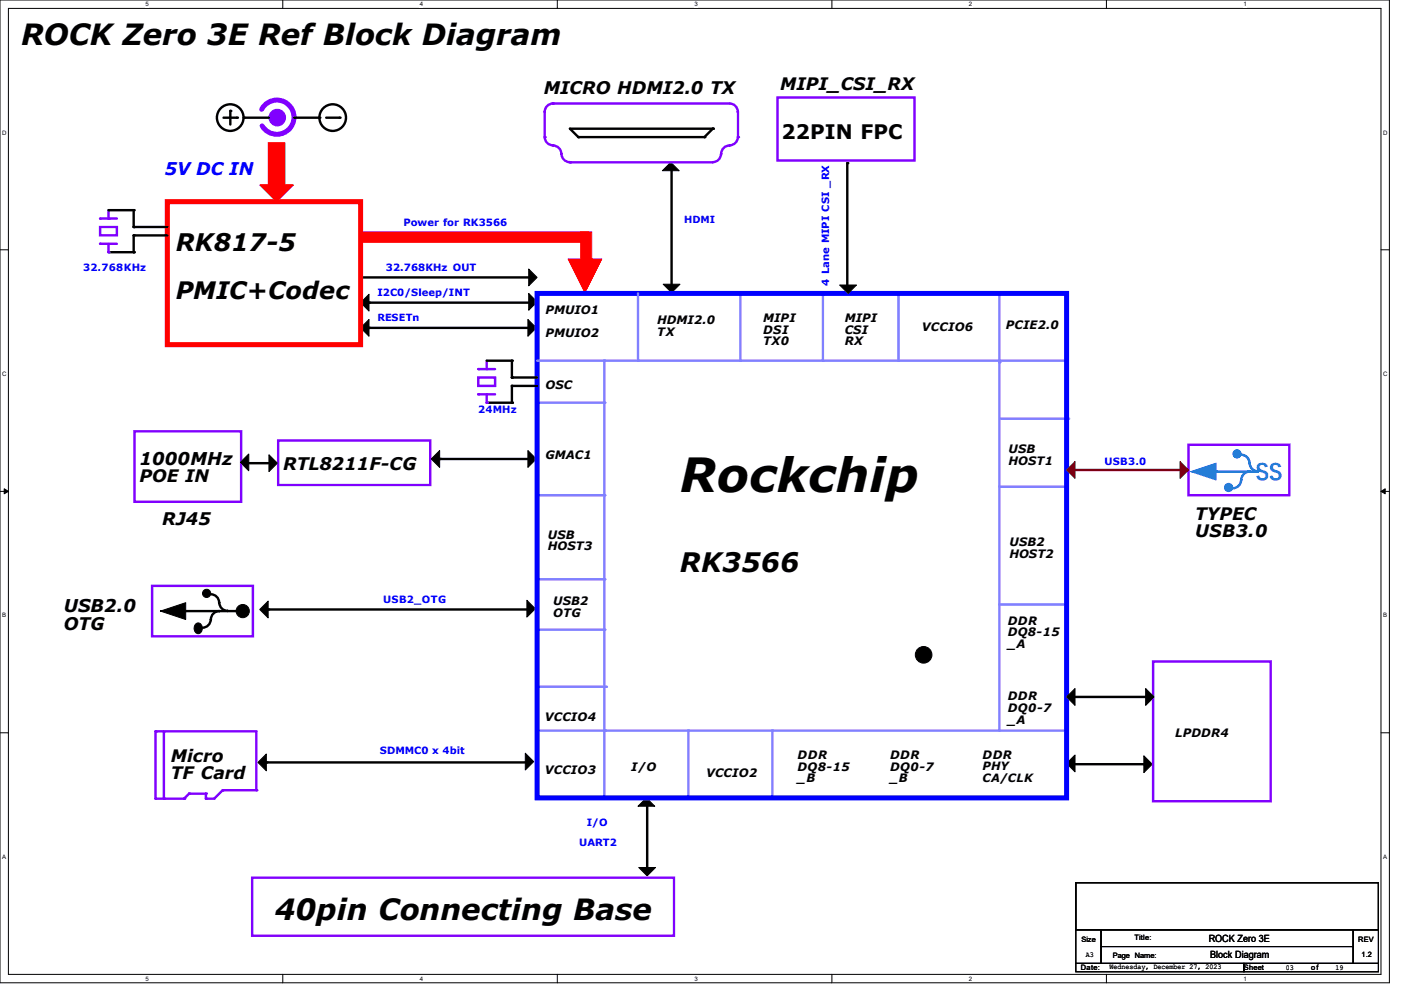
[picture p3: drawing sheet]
<svg xmlns="http://www.w3.org/2000/svg" width="297mm" height="210mm" viewBox="0 0 297 210" stroke-linecap="round" stroke-linejoin="round" font-family="sans-serif">
<path d="M0 0h293.9v207.9h-293.9zM1.8 1.8h290.3v204.3h-290.3z" fill="none" stroke="#000" stroke-width=".21"/>
<g fill="#fff">
<path d="M30.8 .2h.7v1.4h-.7z"/>
<path d="M30.8 206.2h.7v1.4h-.7z"/>
</g>
<path d="M59.8 0v1.8M59.8 206.1v1.8" fill="none" stroke="#000" stroke-width=".21"/>
<g fill="#fff">
<path d="M88.8 .2h.7v1.4h-.7z"/>
<path d="M88.8 206.2h.7v1.4h-.7z"/>
</g>
<path d="M117.9 0v1.8M117.9 206.1v1.8" fill="none" stroke="#000" stroke-width=".21"/>
<g fill="#fff">
<path d="M146.9 .2h.7v1.4h-.7z"/>
<path d="M146.9 206.2h.7v1.4h-.7z"/>
</g>
<path d="M176 0v1.8M176 206.1v1.8" fill="none" stroke="#000" stroke-width=".21"/>
<g fill="#fff">
<path d="M205 .2h.7v1.4h-.7z"/>
<path d="M205 206.2h.7v1.4h-.7z"/>
</g>
<path d="M234.1 0v1.8M234.1 206.1v1.8" fill="none" stroke="#000" stroke-width=".21"/>
<g fill="#fff">
<path d="M263.1 .2h.6v1.4h-.6z"/>
<path d="M263.1 206.2h.6v1.4h-.6z"/>
<path d="M.5 27.3h.9v1.4h-.9z"/>
<path d="M292.6 27.3h.9v1.4h-.9z"/>
<path d="M.5 78.4h.9v1.4h-.9z"/>
<path d="M292.6 78.4h.9v1.4h-.9z"/>
</g>
<path d="M0 52.8h1.8M292.1 52.8h1.8" fill="none" stroke="#000" stroke-width=".21"/>
<g fill="#fff">
<path d="M.5 129.5h.8v1.4h-.8z"/>
<path d="M292.6 129.5h.8v1.4h-.8z"/>
</g>
<path d="M0 103.9h1.8M292.1 103.9h1.8" fill="none" stroke="#000" stroke-width=".21"/>
<path d="M.9 103.4l.9 .5-.9 .5zM292.1 103.9l.9-.5v1z" fill="#000" stroke="#000" stroke-width=".21"/>
<g fill="#fff">
<path d="M.5 180.5h.8v1.4h-.8z"/>
<path d="M292.6 180.5h.8v1.4h-.8z"/>
</g>
<path d="M0 155h1.8M292.1 155h1.8" fill="none" stroke="#000" stroke-width=".21"/>
<g fill="#0080ff" stroke="#0080ff" stroke-width=".21">
<circle cx="261.7" cy="96" r=".87"/>
<circle cx="259.9" cy="103.1" r=".87"/>
</g>
<path d="M257.3 99.7h8.8M262.6 96.2a1.76 1.76 0 0 1 1.7 1.8M264.4 98a1.76 1.76 0 0 0 1.8 1.7h-.1M264.4 99.7a1.76 1.76 0 0 0-1.8 1.8M262.6 101.5a1.76 1.76 0 0 1-1.8 1.8" fill="none" stroke="#0080ff" stroke-width=".51"/>
<circle cx="257.3" cy="99.7" r=".25" fill="#0080ff"/>
<path d="M251.9 99.7l5.4-1.7v3.5l-5.4-1.8h1.8z" fill-rule="evenodd" fill="#0080ff" stroke="#0080ff" stroke-width=".21"/>
<path d="M179.2 34.5v26.7M76.3 58.7h35.5M78.1 64h33.7M78.1 69.3h34.6M35.7 129.2h14.3M44.6 131a1.76 1.76 0 0 1-1.8 1.8M44.6 125.7a1.76 1.76 0 0 1 1.8 1.8M46.4 127.5a1.76 1.76 0 0 0 1.8 1.7M46.4 129.2a1.76 1.76 0 0 0-1.8 1.8M56.7 128.9h55.1M226 161.6h16" fill="none" stroke="#000" stroke-width=".51"/>
<g fill="#000">
<circle cx="179.2" cy="34.5" r=".25"/>
<circle cx="76.3" cy="58.7" r=".25"/>
<circle cx="78.1" cy="64" r=".25"/>
<circle cx="78.1" cy="69.3" r=".25"/>
<circle cx="35.7" cy="129.2" r=".25"/>
<circle cx="56.7" cy="128.9" r=".25"/>
<circle cx="242" cy="161.6" r=".25"/>
</g>
<g fill="#000" stroke="#000" stroke-width=".21">
<path d="M111.8 56.9l1.8 1.8-1.8 1.8z" fill-rule="evenodd"/>
<path d="M78.1 62.2v3.6l-1.8-1.8z" fill-rule="evenodd"/>
<path d="M76.3 69.3l1.8-1.7v3.5z" fill-rule="evenodd"/>
<path d="M111.7 67.6l1.8 1.7-1.8 1.8z" fill-rule="evenodd"/>
<path d="M111.8 62.1l1.8 1.7-1.8 1.8z" fill-rule="evenodd"/>
<path d="M34 129.2l5.3-1.7v3.5l-5.3-1.8h1.7z" fill-rule="evenodd"/>
<path d="M41.3 132.1a.86 .86 0 0 1 1.1-.2 .86 .86 0 0 1 .4 1 .9 .9 0 0 1-.9 1.1 .9 .9 0 0 1-.8-1.1z" fill-rule="evenodd"/>
<path d="M54.9 128.9l1.8-1.8v3.6z" fill-rule="evenodd"/>
<path d="M111.5 127l1.7 1.7-1.7 1.8z" fill-rule="evenodd"/>
<path d="M135 170.5l1.7-1.8 1.8 1.8z" fill-rule="evenodd"/>
<path d="M225.6 161.5l1.8-1.8v3.5z" fill-rule="evenodd"/>
<path d="M242 159.9l1.8 1.7-1.8 1.8z" fill-rule="evenodd"/>
<path d="M135.1 183.5h3.6l-1.8 1.8z" fill-rule="evenodd"/>
<circle cx="43.7" cy="125.5" r=".87"/>
<circle cx="51.4" cy="129.2" r="1.4"/>
</g>
<path d="M122.9 49.1h2.3v6.2h-2.3z" fill-rule="evenodd" fill="#f00" stroke="#f00" stroke-width=".21"/>
<path d="M164.5 20.6h29v13.4h-29zM32.2 123.9h21.3v10.7h-21.3z" fill="none" stroke="#8000ff" stroke-width=".51"/>
<path d="M211.4 62.4v14.2" fill="none" stroke="#8080ff" stroke-width=".51"/>
<circle cx="211.4" cy="76.6" r=".25" fill="#8080ff"/>
<path d="M211.8 88.6h14.2" fill="none" stroke="#8080ff" stroke-width=".51"/>
<circle cx="226" cy="88.6" r=".25" fill="#8080ff"/>
<path d="M47.1 167.1h7.1M53.3 185.6h89.3v12.3h-89.3z" fill="none" stroke="#8000ff" stroke-width=".51"/>
<path d="M136.9 170.1v14.8" fill="none" stroke="#000" stroke-width=".51"/>
<circle cx="136.9" cy="170.1" r=".25" fill="#000"/>
<path d="M140.3 60.1h3.5l-1.7 1.8z" fill-rule="evenodd" fill="#000" stroke="#000" stroke-width=".21"/>
<circle cx="47.1" cy="167.1" r=".25" fill="#8000ff"/>
<path d="M47.1 167.1l-1.8 1.8" fill="none" stroke="#8000ff" stroke-width=".51"/>
<circle cx="47.1" cy="167.1" r=".25" fill="#8000ff"/>
<path d="M43.6 168.9h1.7" fill="none" stroke="#8000ff" stroke-width=".51"/>
<circle cx="43.6" cy="168.9" r=".25" fill="#8000ff"/>
<path d="M43.6 167.9v1" fill="none" stroke="#8000ff" stroke-width=".51"/>
<circle cx="43.6" cy="167.9" r=".25" fill="#8000ff"/>
<path d="M40 167.9h3.6" fill="none" stroke="#8000ff" stroke-width=".51"/>
<circle cx="40" cy="167.9" r=".25" fill="#8000ff"/>
<path d="M40 167.9l-1.1 1" fill="none" stroke="#8000ff" stroke-width=".51"/>
<circle cx="38.9" cy="168.9" r=".25" fill="#8000ff"/>
<path d="M32.9 168.9h6" fill="none" stroke="#8000ff" stroke-width=".51"/>
<circle cx="38.9" cy="168.9" r=".25" fill="#8000ff"/>
<path d="M32.9 154.7v14.2" fill="none" stroke="#8000ff" stroke-width=".51"/>
<circle cx="32.9" cy="168.9" r=".25" fill="#8000ff"/>
<path d="M54.2 154.7v12.4" fill="none" stroke="#8000ff" stroke-width=".51"/>
<circle cx="54.2" cy="167.1" r=".25" fill="#8000ff"/>
<path d="M32.9 154.7h21.3" fill="none" stroke="#8000ff" stroke-width=".51"/>
<circle cx="32.9" cy="154.7" r=".25" fill="#8000ff"/>
<path d="M34.7 154.7v14.2" fill="none" stroke="#8000ff" stroke-width=".51"/>
<circle cx="34.7" cy="168.9" r=".25" fill="#8000ff"/>
<g fill="none" stroke="#000" stroke-width=".51">
<path d="M47.3 24.9h2.8M48.7 23.5v2.8M51.6 24.9h5.3M62.2 24.9h5.4M69 24.9h2.8M35.4 49.8h-7.1v3.5h-5.4M56.3 161.2h55.2"/>
<circle cx="48.7" cy="24.9" r="2.82"/>
<circle cx="70.4" cy="24.9" r="2.82"/>
</g>
<g fill="#000">
<circle cx="48.7" cy="23.5" r=".25"/>
<circle cx="50.1" cy="24.9" r=".25"/>
<circle cx="51.6" cy="24.9" r=".25"/>
<circle cx="67.6" cy="24.9" r=".25"/>
<circle cx="71.8" cy="24.9" r=".25"/>
<circle cx="28.3" cy="53.3" r=".25"/>
<circle cx="28.3" cy="49.8" r=".25"/>
<circle cx="56.3" cy="161.2" r=".25"/>
</g>
<g fill="#000" stroke="#000" stroke-width=".21">
<path d="M56.3 159.5v3.5l-1.7-1.8z" fill-rule="evenodd"/>
<path d="M111.1 159.3l1.8 1.8-1.8 1.8z" fill-rule="evenodd"/>
</g>
<circle cx="58.7" cy="24.9" r="1.76" fill="#8000ff" stroke="#8000ff" stroke-width=".21"/>
<path d="M55.4 23.1a3.6 3.6 0 0 1 5.4-1.2 3.6 3.6 0 0 1 .2 5.6 3.6 3.6 0 0 1-5.5-.9" fill="none" stroke="#8000ff" stroke-width="1.1"/>
<path d="M35.4 42.7h40.9v30.2h-40.9z" fill="none" stroke="#f00" stroke-width="1.1"/>
<g fill="#f00" stroke="#f00" stroke-width=".21">
<path d="M76.5 49.1h48v2.1h-48z" fill-rule="evenodd"/>
<path d="M54.9 39.1h7.2l-3.6 3.6z" fill-rule="evenodd"/>
<path d="M56.7 30.2h3.6v8.9h-3.6z" fill-rule="evenodd"/>
</g>
<path d="M21.2 48h3.5v1.8h-3.5zM21.2 46.2h3.5" fill="none" stroke="#8000ff" stroke-width=".51"/>
<circle cx="21.2" cy="46.2" r=".25" fill="#8000ff"/>
<path d="M22.9 44.4v1.8" fill="none" stroke="#8000ff" stroke-width=".51"/>
<circle cx="22.9" cy="46.2" r=".25" fill="#8000ff"/>
<path d="M21.2 51.6h3.5" fill="none" stroke="#8000ff" stroke-width=".51"/>
<circle cx="21.2" cy="51.6" r=".25" fill="#8000ff"/>
<path d="M22.9 51.6v1.7" fill="none" stroke="#8000ff" stroke-width=".51"/>
<circle cx="22.9" cy="53.3" r=".25" fill="#8000ff"/>
<path d="M142.1 35.4v26.7M22.9 44.4h5.4v3.6h7.1" fill="none" stroke="#000" stroke-width=".51"/>
<g fill="#000">
<circle cx="142.1" cy="35.4" r=".25"/>
<circle cx="28.3" cy="48" r=".25"/>
<circle cx="28.3" cy="44.5" r=".25"/>
</g>
<path d="M58.8 93.2h32.2v9.4h-32.2zM243.9 139.9h24.9v29.6h-24.9z" fill="none" stroke="#8000ff" stroke-width=".51"/>
<g fill="#000" stroke="#000" stroke-width=".21">
<path d="M140.1 36.1l1.8-1.8 1.8 1.8z" fill-rule="evenodd"/>
<path d="M91.2 97.1l1.8-1.8v3.5z" fill-rule="evenodd"/>
<path d="M242.4 145.6l1.7 1.8-1.7 1.8z" fill-rule="evenodd"/>
</g>
<path d="M156.6 62.1v14.2" fill="none" stroke="#8080ff" stroke-width=".51"/>
<circle cx="156.6" cy="76.3" r=".25" fill="#8080ff"/>
<path d="M174.1 62.1v14.2" fill="none" stroke="#8080ff" stroke-width=".51"/>
<circle cx="174.1" cy="76.3" r=".25" fill="#8080ff"/>
<path d="M190.1 62.1v14.2" fill="none" stroke="#8080ff" stroke-width=".51"/>
<circle cx="190.1" cy="76.3" r=".25" fill="#8080ff"/>
<path d="M211.4 76.3h14.2" fill="none" stroke="#8080ff" stroke-width=".51"/>
<circle cx="225.6" cy="76.3" r=".25" fill="#8080ff"/>
<path d="M211.4 103h14.2" fill="none" stroke="#8080ff" stroke-width=".51"/>
<circle cx="225.6" cy="103" r=".25" fill="#8080ff"/>
<path d="M211.4 127.8h14.2" fill="none" stroke="#8080ff" stroke-width=".51"/>
<circle cx="225.6" cy="127.8" r=".25" fill="#8080ff"/>
<path d="M211.4 154.5h14.2" fill="none" stroke="#8080ff" stroke-width=".51"/>
<circle cx="225.6" cy="154.5" r=".25" fill="#8080ff"/>
<path d="M113.6 85.2h14.2" fill="none" stroke="#8080ff" stroke-width=".51"/>
<circle cx="127.8" cy="85.2" r=".25" fill="#8080ff"/>
<path d="M113.6 104.7h14.2" fill="none" stroke="#8080ff" stroke-width=".51"/>
<circle cx="127.8" cy="104.7" r=".25" fill="#8080ff"/>
<path d="M113.6 122.5h14.2" fill="none" stroke="#8080ff" stroke-width=".51"/>
<circle cx="127.8" cy="122.5" r=".25" fill="#8080ff"/>
<path d="M113.6 133.2h14.2" fill="none" stroke="#8080ff" stroke-width=".51"/>
<circle cx="127.8" cy="133.2" r=".25" fill="#8080ff"/>
<path d="M114 145.2h14.2" fill="none" stroke="#8080ff" stroke-width=".51"/>
<circle cx="128.2" cy="145.2" r=".25" fill="#8080ff"/>
<path d="M113.8 154.5h14.2" fill="none" stroke="#8080ff" stroke-width=".51"/>
<circle cx="128" cy="154.5" r=".25" fill="#8080ff"/>
<path d="M127.8 154.5v14.2" fill="none" stroke="#8080ff" stroke-width=".51"/>
<circle cx="127.8" cy="154.5" r=".25" fill="#8080ff"/>
<path d="M145.6 154.5v14.2" fill="none" stroke="#8080ff" stroke-width=".51"/>
<circle cx="145.6" cy="154.5" r=".25" fill="#8080ff"/>
<path d="M163.4 154.5v14.2" fill="none" stroke="#8080ff" stroke-width=".51"/>
<circle cx="163.4" cy="154.5" r=".25" fill="#8080ff"/>
<path d="M117 21.9a1.76 1.76 0 0 0-1.8 1.8v5.3" fill="none" stroke="#8000ff" stroke-width=".51"/>
<circle cx="115.2" cy="29" r=".25" fill="#8000ff"/>
<path d="M117 21.9h37.3" fill="none" stroke="#8000ff" stroke-width=".51"/>
<circle cx="117" cy="21.9" r=".25" fill="#8000ff"/>
<path d="M115.2 29a1.76 1.76 0 0 0 1.8 1.7M117 30.8a1.76 1.76 0 0 1 1.7 1.8M118.8 32.6a1.76 1.76 0 0 0 1.8 1.7M120.6 34.3h30.2" fill="none" stroke="#8000ff" stroke-width=".51"/>
<circle cx="120.6" cy="34.3" r=".25" fill="#8000ff"/>
<path d="M154.3 21.9a1.76 1.76 0 0 1 1.8 1.8M156.1 23.7v5.3" fill="none" stroke="#8000ff" stroke-width=".51"/>
<circle cx="156.1" cy="29" r=".25" fill="#8000ff"/>
<path d="M152.5 32.6a1.76 1.76 0 0 1-1.7 1.7M154.3 30.8h.1a1.76 1.76 0 0 0-1.8 1.8M156.1 29a1.76 1.76 0 0 1-1.8 1.7" fill="none" stroke="#8000ff" stroke-width=".51"/>
<path d="M120.6 27.2h30.2l-1.8 1.8h-26.7zM93 97.1h18.7" fill="none" stroke="#000" stroke-width=".51"/>
<g fill="#000">
<circle cx="122.3" cy="29" r=".25"/>
<circle cx="149" cy="29" r=".25"/>
<circle cx="150.8" cy="27.2" r=".25"/>
<circle cx="93" cy="97.1" r=".25"/>
</g>
<path d="M120.2 54.8h7.1l-3.6 7.1z" fill-rule="evenodd" fill="#f00" stroke="#f00" stroke-width=".21"/>
<g fill="#000" stroke="#000" stroke-width=".21">
<path d="M111.7 95.3l1.8 1.8-1.8 1.7z" fill-rule="evenodd"/>
<circle cx="195.4" cy="138.5" r="1.76"/>
</g>
<path d="M113.6 62.1h112v106.6h-112z" fill="none" stroke="#00f" stroke-width="1.1"/>
<path d="M135 62.1v14.2" fill="none" stroke="#8080ff" stroke-width=".51"/>
<circle cx="135" cy="76.3" r=".25" fill="#8080ff"/>
<path d="M113.6 76.3h14.2M127.8 76.3h83.6v78.2h-83.6z" fill="none" stroke="#8080ff" stroke-width=".51"/>
<circle cx="127.8" cy="76.3" r=".25" fill="#8080ff"/>
<path d="M113.6 81.6h-5.3v3.6h-5.3" fill="none" stroke="#000" stroke-width=".51"/>
<g fill="#000">
<circle cx="108.3" cy="81.6" r=".25"/>
<circle cx="108.3" cy="85.2" r=".25"/>
</g>
<path d="M101.2 79.8h3.5v1.8h-3.5zM101.2 78.1h3.5" fill="none" stroke="#8000ff" stroke-width=".51"/>
<circle cx="101.2" cy="78.1" r=".25" fill="#8000ff"/>
<path d="M103 76.3v1.8" fill="none" stroke="#8000ff" stroke-width=".51"/>
<circle cx="103" cy="78.1" r=".25" fill="#8000ff"/>
<path d="M101.2 83.4h3.5" fill="none" stroke="#8000ff" stroke-width=".51"/>
<circle cx="101.2" cy="83.4" r=".25" fill="#8000ff"/>
<path d="M103 83.4v1.8" fill="none" stroke="#8000ff" stroke-width=".51"/>
<circle cx="103" cy="85.2" r=".25" fill="#8000ff"/>
<path d="M103 76.3h5.3v3.5h5.3" fill="none" stroke="#000" stroke-width=".51"/>
<g fill="#000">
<circle cx="108.3" cy="76.3" r=".25"/>
<circle cx="108.3" cy="79.8" r=".25"/>
</g>
<path d="M177.6 60.3h3.6l-1.8 1.8z" fill-rule="evenodd" fill="#000" stroke="#000" stroke-width=".21"/>
<path d="M251.4 94.1h21.4v10.6h-21.4z" fill="none" stroke="#8000ff" stroke-width=".51"/>
<g fill="#800000" stroke="#800000" stroke-width=".21">
<path d="M225.6 99.4l1.8-1.8v3.6z" fill-rule="evenodd"/>
<path d="M249.6 97.6l1.8 1.8-1.8 1.8z" fill-rule="evenodd"/>
</g>
<path d="M226.1 99.4h23.7" fill="none" stroke="#800000" stroke-width=".51"/>
<circle cx="226.1" cy="99.4" r=".25" fill="#800000"/>
<path d="M51.7 98h6.3M226.4 147.4h16" fill="none" stroke="#000" stroke-width=".51"/>
<g fill="#000">
<circle cx="51.7" cy="98" r=".25"/>
<circle cx="242.4" cy="147.4" r=".25"/>
</g>
<g fill="#000" stroke="#000" stroke-width=".21">
<path d="M50.8 97.8l1.8-1.8v3.6z" fill-rule="evenodd"/>
<path d="M56.9 96.2l1.8 1.8-1.8 1.7z" fill-rule="evenodd"/>
<path d="M225.6 147.4l1.8-1.8v3.6z" fill-rule="evenodd"/>
</g>
<path d="M28.4 91.2h22.6v14.9h-22.6z" fill="none" stroke="#8000ff" stroke-width=".51"/>
<path d="M227.6 186.7h64v9.9h-64zM227.6 196.6h5.3v7.2h-5.3zM232.9 196.6h53.4v3.6h-53.4zM286.3 196.6h5.3v7.2h-5.3zM227.6 203.8h35.5v1.7h-35.5zM232.9 200.2h53.4v3.6h-53.4zM263.1 203.8h28.5v1.7h-28.5z" fill="none" stroke="#000" stroke-width=".21"/>
<text font-size="9.9" x="143.8" y="104">Rockchip</text>
<g font-size="6.2">
<text x="4.4" y="9.4">ROCK Zero 3E Ref Block Diagram</text>
<text x="58.1" y="194.5">40pin Connecting Base</text>
</g>
<text font-size="5.7" x="143.8" y="121.1">RK3566</text>
<g font-size="5.1">
<text x="37.2" y="53.1">RK817-5</text>
<text x="37.2" y="63.3">PMIC+Codec</text>
</g>
<text font-size="5.1" fill="#0080ff" x="265.6" y="101.2">SS</text>
<text font-size="4.2" x="165.4" y="29.3">22PIN FPC</text>
<g font-size="3.7">
<text x="115" y="19.9">MICRO HDMI2.0 TX</text>
<text x="29.5" y="98.3">1000MHz</text>
<text x="59.9" y="99.4">RTL8211F-CG</text>
<text x="34.3" y="111">RJ45</text>
<text x="13.5" y="129.4">USB2.0</text>
<text x="13.5" y="133.1">OTG</text>
</g>
<text font-size="3.7" fill="#00f" x="34.8" y="37">5V DC IN</text>
<g font-size="3.6">
<text x="165" y="19">MIPI_CSI_RX</text>
<text x="29.5" y="102">POE IN</text>
<text x="252.8" y="110">TYPEC</text>
<text x="252.8" y="113.7">USB3.0</text>
<text x="36.1" y="161.2">Micro</text>
<text x="36.1" y="164.8">TF Card</text>
</g>
<g font-size="2.5">
<text x="115.4" y="66.3">PMUIO1</text>
<text x="115.4" y="71.2">PMUIO2</text>
<text x="139" y="68.6">HDMI2.0</text>
<text x="139" y="71.1">TX</text>
<text x="161.5" y="68.1">MIPI</text>
<text x="161.5" y="70.6">DSI</text>
<text x="178.7" y="68.1">MIPI</text>
<text x="178.7" y="70.6">CSI</text>
<text x="195" y="70.1">VCCIO6</text>
<text x="212.8" y="69.5">PCIE2.0</text>
<text x="161.5" y="73">TX0</text>
<text x="178.7" y="73">RX</text>
<text x="115.4" y="82.3">OSC</text>
<text x="213.4" y="95.8">USB</text>
<text x="115.4" y="97.1">GMAC1</text>
<text x="213.4" y="98.3">HOST1</text>
<text x="115.9" y="114">USB</text>
<text x="115.9" y="116.4">HOST3</text>
<text x="213.5" y="115.6">USB2</text>
<text x="213.5" y="118">HOST2</text>
<text x="117" y="128">USB2</text>
<text x="117" y="130.5">OTG</text>
<text x="213.2" y="132.1">DDR</text>
<text x="213.2" y="134.6">DQ8-15</text>
<text x="213.2" y="137">_A</text>
<text x="213.2" y="148.1">DDR</text>
<text x="115.2" y="152.4">VCCIO4</text>
<text x="213.2" y="150.6">DQ0-7</text>
<text x="213.2" y="153">_A</text>
<text x="248.6" y="156">LPDDR4</text>
<text x="168.7" y="160.6">DDR</text>
<text x="188.3" y="160.6">DDR</text>
<text x="207.9" y="160.6">DDR</text>
<text x="115.2" y="163.7">VCCIO3</text>
<text x="133.5" y="163.1">I/O</text>
<text x="149.4" y="164.3">VCCIO2</text>
<text x="168.7" y="163">DQ8-15</text>
<text x="168.7" y="165.5">_B</text>
<text x="188.3" y="163">DQ0-7</text>
<text x="188.3" y="165.5">_B</text>
</g>
<g font-size="2.4">
<text x="207.9" y="162.9">PHY</text>
<text x="207.9" y="165.4">CA/CLK</text>
</g>
<g font-size="2.1" fill="#00f">
<text x="85.3" y="47.8">Power for RK3566</text>
<text x="144.7" y="47.2">HDMI</text>
<text x="17.6" y="57.2">32.768KHz</text>
<text x="81.6" y="57.2">32.768KHz OUT</text>
<text x="79.8" y="62.6">I2C0/Sleep/INT</text>
<text x="175.4" y="60.5" transform="rotate(-90 175.4 60.5)">4 Lane MIPI CSI _RX</text>
<text x="79.8" y="67.9">RESETn</text>
<text x="101.2" y="87.3">24MHz</text>
<text x="233.6" y="98.3">USB3.0</text>
<text x="81.1" y="127.5">USB2_OTG</text>
<text x="80.3" y="159.5">SDMMC0 x 4bit</text>
<text x="122.5" y="178.9">UART2</text>
<text x="124.1" y="174.8">I/O</text>
</g>
<g font-size="2.1">
<text x="255.7" y="199.3">ROCK Zero 3E</text>
<text x="256" y="202.7">Block Diagram</text>
</g>
<g font-size="1.6">
<text x="228.8" y="199.1">Size</text>
<text x="229.7" y="202.3">A3</text>
<text x="235.4" y="202.7">Page Name:</text>
<text x="240" y="198.8">Title:</text>
<text x="287.3" y="199.1">REV</text>
<text x="288" y="202.3">1.2</text>
<text x="228.6" y="205.2">Date:</text>
<text x="234.7" y="205">Wednesday, December 27, 2023</text>
<text x="263.1" y="205.2">Sheet</text>
<text x="272" y="205.1">03</text>
<text x="277.4" y="205.2">o f</text>
<text x="282.5" y="205.1">19</text>
</g>
<g font-size="1.3">
<text x="30.8" y="1.3">5</text>
<text x="88.8" y="1.3">4</text>
<text x="146.9" y="1.3">3</text>
<text x="205" y="1.3">2</text>
<text x="263.1" y="1.3">1</text>
<text x=".5" y="28.4">D</text>
<text x="292.6" y="28.4">D</text>
<text x=".5" y="79.5">C</text>
<text x="292.6" y="79.5">C</text>
<text x=".5" y="130.6">B</text>
<text x="292.6" y="130.6">B</text>
<text x=".5" y="181.7">A</text>
<text x="292.6" y="181.7">A</text>
<text x="30.8" y="207.4">5</text>
<text x="88.8" y="207.4">4</text>
<text x="146.9" y="207.4">3</text>
<text x="205" y="207.4">2</text>
<text x="263.1" y="207.4">1</text>
</g>
</svg>
